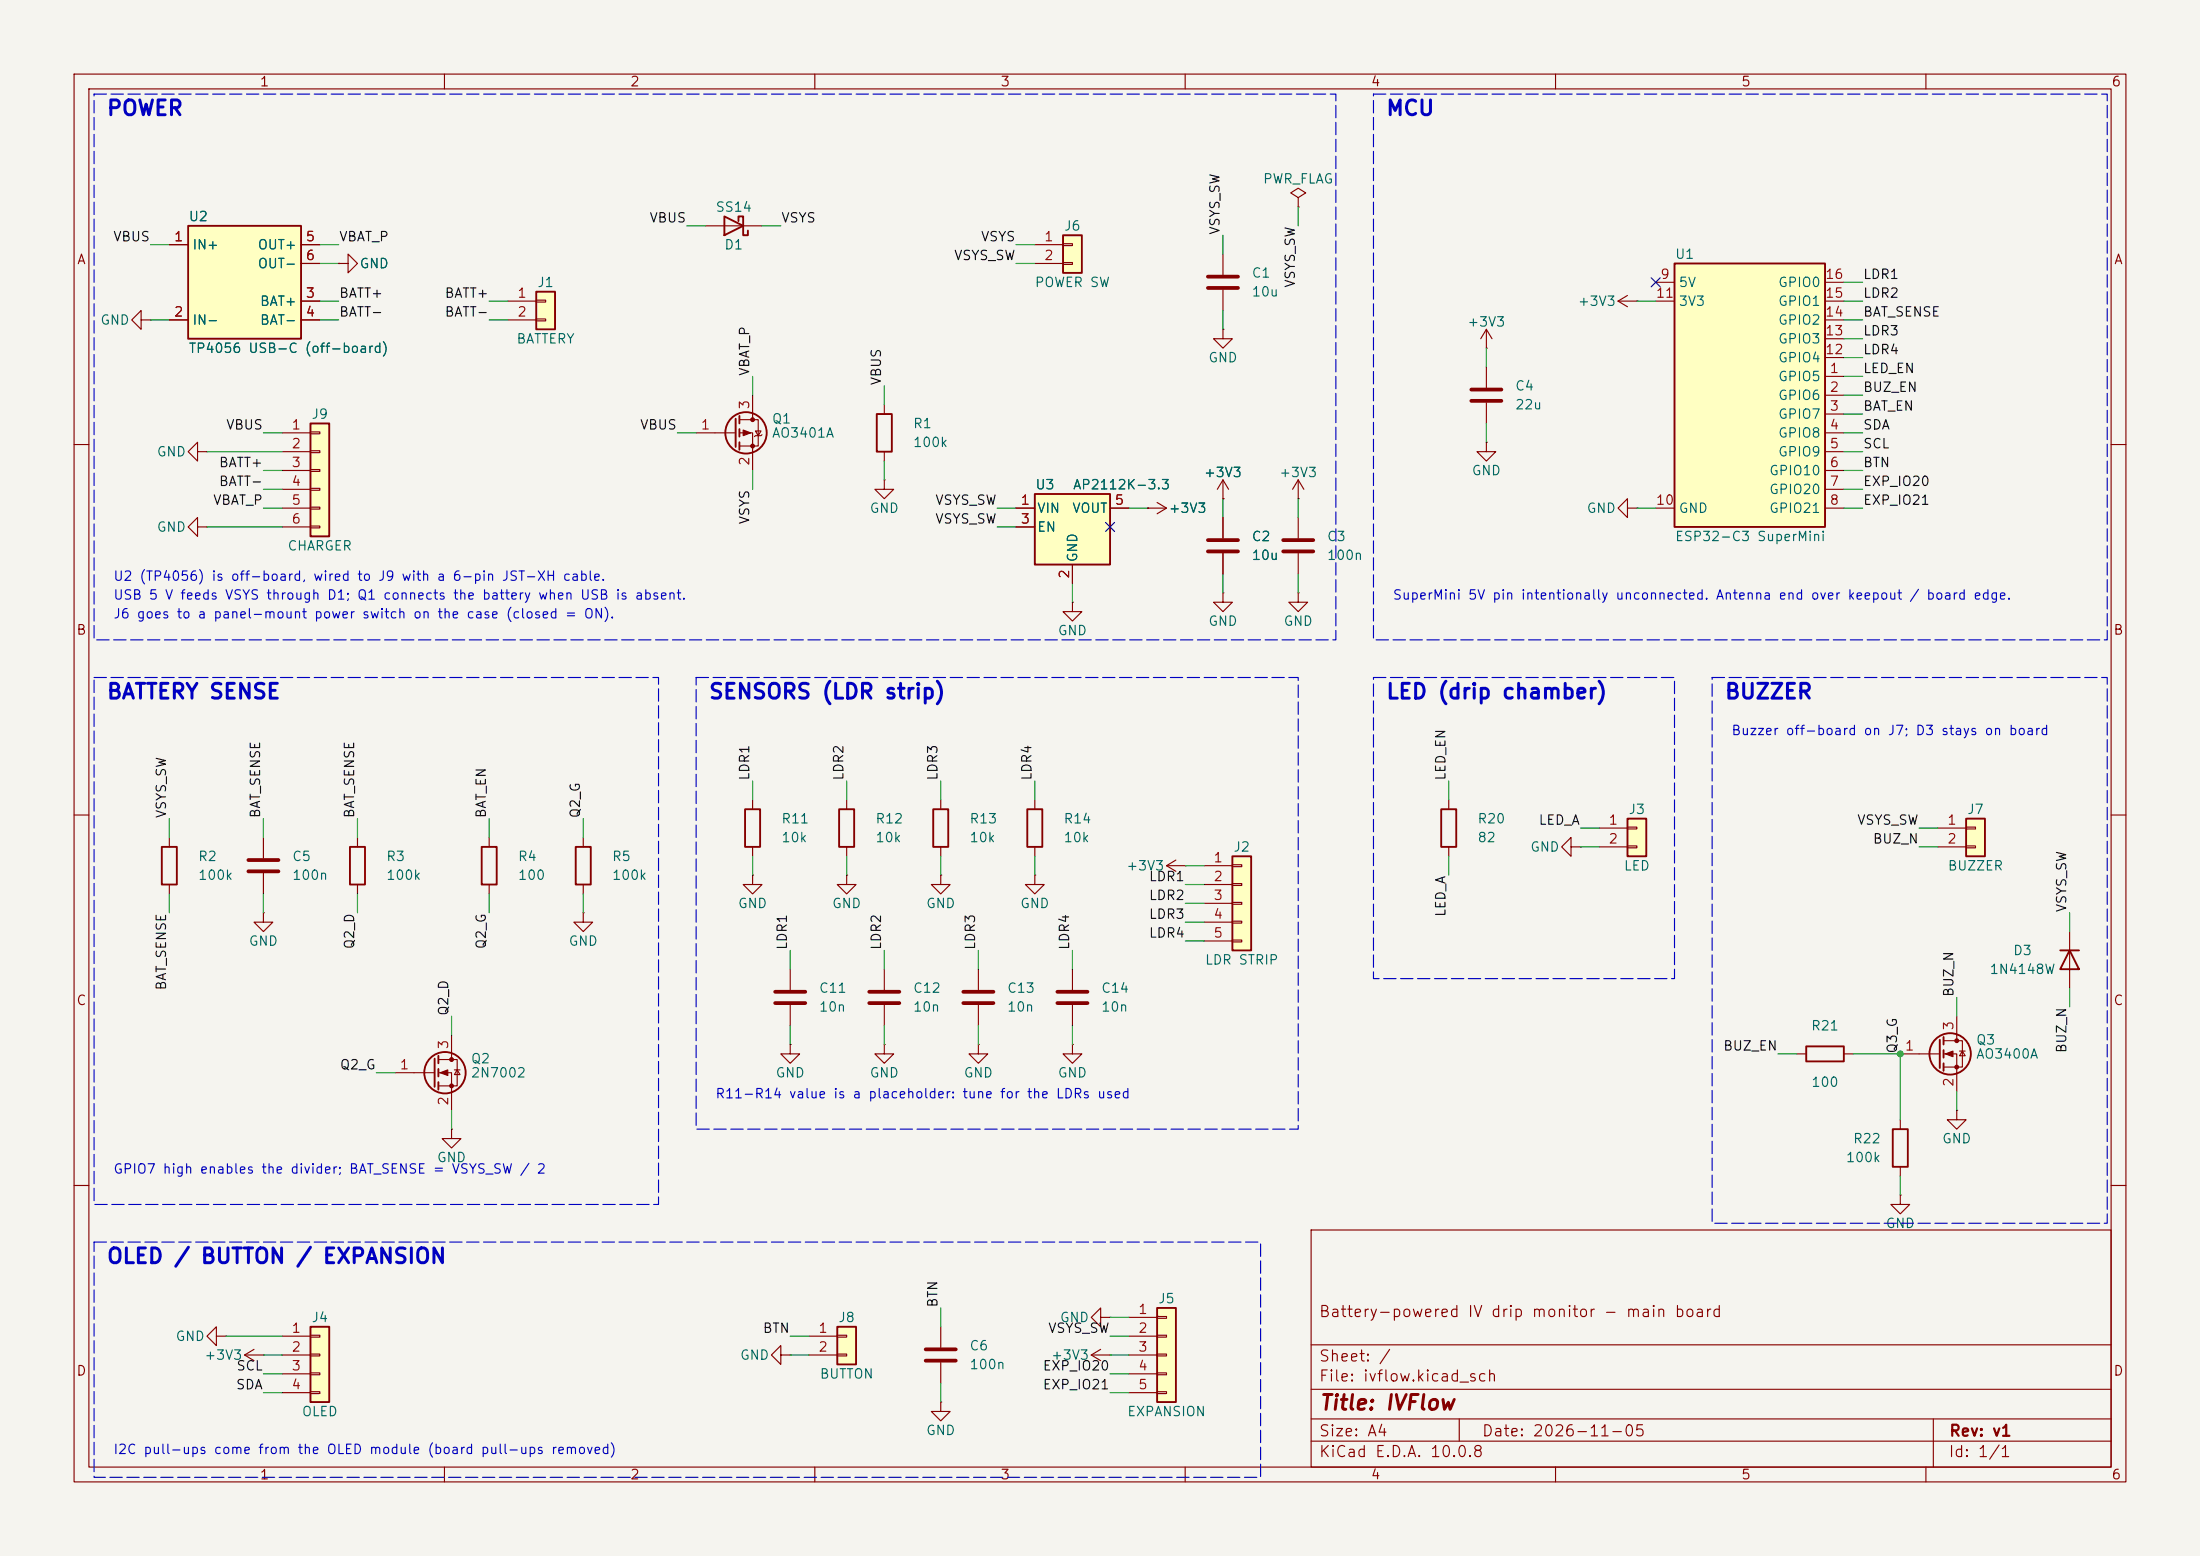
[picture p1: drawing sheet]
<svg xmlns="http://www.w3.org/2000/svg" width="297mm" height="210mm" viewBox="0 0 297 210" stroke-linecap="round" stroke-linejoin="round" font-family="sans-serif">
<path d="M0 0h297v210h-297z" fill="#f5f4ef" stroke="#f5f4ef" stroke-width=".14"/>
<g fill="none" stroke="#840000" stroke-width=".15">
<path d="M10 10h277v190h-277zM12 12h273v186h-273zM60 10v2M110 10v2M160 10v2M210 10v2M260 10v2M219.7 39.9l-1.3 .7M218.4 40.6l1.3 .8M218.4 40.6h2.6M221 40.6h.1M10 60h2"/>
<path d="M285 60h2M144.8 81.3v1.3h1.2l-1.2 1.2-1.3-1.2h1.3M144.8 81.3h.1M10 110h2M285 110h2M119.4 130.8v2.8M119.4 135.6v2.8M10 160h2M177 166h108v32h-108zM285 160h2M60 198v2M110 198v2"/>
<path d="M160 198v2M177 194.5h108M177 191.5h108M177 187.5h108M177 181.5h108M197 191.5v3M210 198v2M260 198v2M261 191.5v6.5"/>
</g>
<path d="M117.3 133.9h4.1M117.3 135.4h4.1" fill="none" stroke="#840000" stroke-width=".51"/>
<path d="M156.2 176.5h2.5v12.7h-2.5z" fill="#ffffc2"/>
<path d="M156.2 176.5h2.5v12.7h-2.5z" fill="none" stroke="#840000" stroke-width=".25"/>
<g fill="none" stroke="#840000" stroke-width=".15">
<path d="M157.5 116.8l1.2 .8M157.5 116.8h2.5M158.7 116.1l-1.2 .7M160 116.8h.1M152.4 177.8h3.8M156.2 177.7h1.3v.2h-1.3zM152.4 180.3h3.8M152.4 182.9h3.8M152.4 185.4h3.8M152.4 188h3.8M156.2 180.2h1.3v.3h-1.3zM156.2 182.8h1.3v.2h-1.3z"/>
<path d="M156.2 185.3h1.3v.2h-1.3zM156.2 187.8h1.3v.3h-1.3z"/>
</g>
<path d="M143.5 31.8h2.5v5h-2.5z" fill="#ffffc2"/>
<path d="M143.5 31.8h2.5v5h-2.5z" fill="none" stroke="#840000" stroke-width=".25"/>
<g fill="none" stroke="#840000" stroke-width=".15">
<path d="M139.7 33h3.8M139.7 35.6h3.8M143.5 32.9h1.3v.2h-1.3zM143.5 35.4h1.3v.3h-1.3zM165.1 34.3v2.8M165.1 39.1v2.8M165.1 44.5v1.2h1.3l-1.3 1.3-1.3-1.3h1.3M165.1 44.5h.1M154.9 68.6h.1M154.9 68.6h2.6M156.2 67.8l1.3 .8M157.5 68.6l-1.3 .7"/>
<path d="M165.1 67.3h.1M165.1 64.8v2.5M165.1 69.9v2.7M165.1 74.7v2.8M165.1 64.8l-.8 1.2M165.1 64.8l.8 1.2M165.1 80v1.3h1.3l-1.3 1.3-1.3-1.3h1.3M165.1 80h.1M119.4 141v1.2h1.2l-1.2 1.3-1.3-1.3h1.3M119.4 141h.1M132.1 141v1.2h1.2l-1.2 1.3-1.3-1.3h1.3M132.1 141h.1"/>
<path d="M147.3 182.9l1.3 .7M147.3 182.9h2.6M148.6 182.1l-1.3 .8M149.9 182.9h.1"/>
</g>
<path d="M163.1 37.3h4M163.1 38.9h4M163.1 72.9h4M163.1 74.4h4" fill="none" stroke="#840000" stroke-width=".51"/>
<path d="M226.1 35.6h20.3v35.5h-20.3z" fill="#ffffc2"/>
<path d="M226.1 35.6h20.3v35.5h-20.3z" fill="none" stroke="#840000" stroke-width=".25"/>
<g fill="none" stroke="#840000" stroke-width=".15">
<path d="M223.5 38.1h2.6M246.4 38.1h2.5M200.7 59.7v1.3h1.2l-1.2 1.2-1.3-1.2h1.3M200.7 59.7h.1M223.5 40.6h2.6M246.4 50.8h2.5M246.4 53.3h2.5M246.4 55.9h2.5M246.4 58.4h2.5M246.4 40.6h2.5M246.4 48.3h2.5M246.4 45.7h2.5"/>
<path d="M246.4 43.2h2.5M223.5 68.6h2.6M246.4 61h2.5M246.4 63.5h2.5M246.4 66h2.5M246.4 68.6h2.5M132.1 130.8v2.8M132.1 135.6v2.8"/>
</g>
<path d="M130 133.9h4.1M130 135.4h4.1" fill="none" stroke="#840000" stroke-width=".51"/>
<path d="M41.9 57.2h2.5v15.2h-2.5z" fill="#ffffc2"/>
<path d="M41.9 57.2h2.5v15.2h-2.5z" fill="none" stroke="#840000" stroke-width=".25"/>
<g fill="none" stroke="#840000" stroke-width=".15">
<path d="M175.3 26.7l1-.7-1-.6-1.1 .6 1.1 .7v1.2M175.3 27.9h.1M38.1 58.4h3.8M41.9 58.3h1.3v.2h-1.3zM38.1 61h3.8M38.1 63.5h3.8M38.1 66h3.8M38.1 68.6h3.8M38.1 71.1h3.8M41.9 60.8h1.3v.3h-1.3zM41.9 63.4h1.3v.2h-1.3zM41.9 65.9h1.3v.3h-1.3z"/>
<path d="M41.9 68.5h1.3v.2h-1.3zM41.9 71h1.3v.2h-1.3zM219.7 68.6v-1.3l-1.3 1.3 1.3 1.3v-1.3h1.3M221 68.6h.1"/>
</g>
<path d="M265.4 110.5h2.6v5.1h-2.6z" fill="#ffffc2"/>
<path d="M118.4 55.9h2v5.1h-2zM126 109.2h2v5.1h-2zM194.6 109.2h2v5.1h-2zM265.4 110.5h2.6v5.1h-2.6z" fill="none" stroke="#840000" stroke-width=".25"/>
<g fill="none" stroke="#840000" stroke-width=".15">
<path d="M119.4 54.6v1.3M119.4 64.8v1.2h1.2l-1.2 1.3-1.3-1.3h1.3M119.4 64.8h.1M119.4 61v1.2M175.3 67.3h.1M175.3 64.8v2.5M175.3 69.9v2.7M175.3 74.7v2.8M175.3 64.8l-.8 1.2M175.3 64.8l.7 1.2M175.3 80v1.3h1.2l-1.2 1.3-1.3-1.3h1.3M175.3 80h.1"/>
<path d="M127 108v1.2M127 114.3v1.3M195.6 108v1.2M195.6 114.3v1.3M212.1 114.3v-1.3l-1.3 1.3 1.3 1.3v-1.3h1.3M213.4 114.3h.1M261.6 111.8h3.8M261.6 114.3h3.8M265.4 111.6h1.3v.3h-1.3zM265.4 114.2h1.3v.2h-1.3zM148.6 177.8v-1.3l-1.3 1.3 1.3 1.3v-1.3h1.3M149.9 177.8h.1"/>
</g>
<path d="M173.2 72.9h4.1M173.2 74.4h4.1" fill="none" stroke="#840000" stroke-width=".51"/>
<path d="M219.7 110.5h2.5v5.1h-2.5z" fill="#ffffc2"/>
<path d="M219.7 110.5h2.5v5.1h-2.5z" fill="none" stroke="#840000" stroke-width=".25"/>
<path d="M215.9 111.8h3.8M215.9 114.3h3.8M219.7 111.6h1.3v.3h-1.3zM219.7 114.2h1.3v.2h-1.3zM127 179.1v2.8M127 183.9v2.8" fill="none" stroke="#840000" stroke-width=".15"/>
<path d="M125 182.1h4M125 183.6h4" fill="none" stroke="#840000" stroke-width=".51"/>
<path d="M139.7 66.7h10.2v9.5h-10.2z" fill="#ffffc2"/>
<path d="M139.7 66.7h10.2v9.5h-10.2zM138.7 109.2h2v5.1h-2z" fill="none" stroke="#840000" stroke-width=".25"/>
<g fill="none" stroke="#840000" stroke-width=".15">
<path d="M200.7 47h.1M200.7 44.5l-.8 1.2M200.7 44.5l.7 1.2M200.7 44.5v2.5M200.7 49.5v2.8M200.7 54.4v2.8M137.2 68.6h2.5M137.2 71.1h2.5M144.8 76.2v2.5M149.9 68.6h2.5M127 118.1v1.3h1.3l-1.3 1.3-1.3-1.3h1.3M127 118.1h.1"/>
<path d="M139.7 108v1.2M139.7 114.3v1.3M144.8 130.8v2.8M144.8 135.6v2.8M144.8 141v1.2h1.2l-1.2 1.3-1.3-1.3h1.3M144.8 141h.1"/>
</g>
<path d="M198.6 52.6h4.1M198.6 54.1h4.1M142.7 133.9h4.1M142.7 135.4h4.1" fill="none" stroke="#840000" stroke-width=".51"/>
<path d="M166.4 115.6h2.5v12.7h-2.5z" fill="#ffffc2"/>
<g fill="none" stroke="#840000" stroke-width=".25">
<path d="M166.4 115.6h2.5v12.7h-2.5zM262.4 140v1M278.1 128.3h2.6M279.4 128.3l1.3 2.5h-2.6zM243.8 141.2h5.1v2.1h-5.1zM255.5 152.4h2.1v5.1h-2.1zM261.9 140.3v3.8M262.4 141.7v1M262.4 143.5v1"/>
<circle cx="263.3" cy="142.2" r="2.79"/>
</g>
<g fill="none" stroke="#840000" stroke-width=".15">
<path d="M139.7 118.1v1.3h1.3l-1.3 1.3-1.3-1.3h1.3M139.7 118.1h.1M162.6 116.8h3.8M162.6 119.4h3.8M166.4 116.7h1.2v.3h-1.2zM166.4 119.3h1.2v.2h-1.2zM162.6 121.9h3.8M162.6 124.5h3.8M162.6 127h3.8M166.4 121.8h1.2v.2h-1.2zM166.4 124.3h1.2v.3h-1.2zM166.4 126.9h1.2v.2h-1.2z"/>
<path d="M264.2 137.2v3.3M279.4 125.7v7.7M242.6 142.2h1.2M248.9 142.2h1.3M256.5 151.1v1.3M256.5 157.5v1.3M256.5 142.2h5.4M262.4 140.5h2.5v3.5h-2.5M262.4 142.2h1.8v5.1M264.2 149.9v1.2h1.2l-1.2 1.3-1.3-1.3h1.3M264.2 149.9h.1M264.5 141.9h.8"/>
<path d="M264.9 141.9l.4 .6h-.8zM256.5 161.3v1.3h1.3l-1.3 1.2-1.2-1.2h1.2M256.5 161.3h.1M105.4 182.9v-1.3l-1.3 1.3 1.3 1.3v-1.3h1.3M106.7 182.9h.1"/>
</g>
<g fill="#840000" stroke="#840000" stroke-width=".15">
<path d="M262.6 142.2l1.1-.3v.7z"/>
<circle cx="264.2" cy="140.5" r=".25"/>
<circle cx="264.2" cy="144" r=".25"/>
</g>
<path d="M113 179.1h2.6v5.1h-2.6z" fill="#ffffc2"/>
<path d="M65 114.3h2.1v5.1h-2.1zM77.7 114.3h2.1v5.1h-2.1zM100.6 109.2h2v5.1h-2zM113.3 109.2h2v5.1h-2zM113 179.1h2.6v5.1h-2.6z" fill="none" stroke="#840000" stroke-width=".25"/>
<g fill="none" stroke="#840000" stroke-width=".15">
<path d="M66 113v1.3M66 119.4v1.3M78.7 113v1.3M78.7 119.4v1.3M101.6 118.1v1.3h1.3l-1.3 1.3-1.3-1.3h1.3M101.6 118.1h.1M101.6 108v1.2M101.6 114.3v1.3M114.3 118.1v1.3h1.3l-1.3 1.3-1.3-1.3h1.3M114.3 118.1h.1M114.3 108v1.2M114.3 114.3v1.3"/>
<path d="M78.7 123.2v1.3h1.3l-1.3 1.2-1.2-1.2h1.2M78.7 123.2h.1M106.7 130.8v2.8M106.7 135.6v2.8M106.7 141v1.2h1.2l-1.2 1.3-1.3-1.3h1.3M106.7 141h.1M33 182.9h2.6M33 182.9l1.3 .7M34.3 182.1l-1.3 .8M35.6 182.9h.1M109.2 180.3h3.8M109.2 182.9h3.8"/>
<path d="M113 180.2h1.3v.3h-1.3zM113 182.8h1.3v.2h-1.3zM127 189.2v1.3h1.3l-1.3 1.3-1.3-1.3h1.3M127 189.2h.1"/>
</g>
<path d="M104.6 133.9h4.1M104.6 135.4h4.1" fill="none" stroke="#840000" stroke-width=".51"/>
<path d="M72.4 39.4h2.5v5.1h-2.5z" fill="#ffffc2"/>
<g fill="none" stroke="#840000" stroke-width=".25">
<path d="M72.4 39.4h2.5v5.1h-2.5zM47.2 114.3h2.1v5.1h-2.1zM58.7 142.9v3.8M59.2 142.5v1M59.2 144.3v1M59.2 146.1v1"/>
<circle cx="60.1" cy="144.8" r="2.79"/>
</g>
<g fill="none" stroke="#840000" stroke-width=".15">
<path d="M68.6 40.6h3.8M68.6 43.2h3.8M72.4 40.5h1.3v.3h-1.3zM72.4 43.1h1.3v.2h-1.3zM35.6 113v2.8M35.6 117.9v2.8M48.3 113v1.3M48.3 119.4v1.3M61 139.7v3.3M53.3 144.8h5.4M59.2 143h2.5v3.6h-2.5M59.2 144.8h1.8v5.1"/>
<path d="M61 152.4v1.3h1.2l-1.2 1.2-1.3-1.2h1.3M61 152.4h.1M61.3 144.4h.8M61.7 144.4l.4 .6h-.8zM29.2 180.3v-1.2l-1.3 1.2 1.3 1.3v-1.3h1.3M30.5 180.3h.1"/>
</g>
<g fill="#840000" stroke="#840000" stroke-width=".15">
<path d="M59.4 144.8l1.1-.4v.8z"/>
<circle cx="61" cy="143" r=".25"/>
<circle cx="61" cy="146.6" r=".25"/>
</g>
<path d="M33.5 116.1h4.1M33.5 117.6h4.1" fill="none" stroke="#840000" stroke-width=".51"/>
<path d="M41.9 179.1h2.5v10.1h-2.5z" fill="#ffffc2"/>
<g fill="none" stroke="#840000" stroke-width=".25">
<path d="M99.3 56.5v3.8M99.8 56.1v1.1M99.8 57.9v1M99.8 59.7v1M21.8 114.3h2.1v5.1h-2.1zM41.9 179.1h2.5v10.1h-2.5z"/>
<circle cx="100.7" cy="58.4" r="2.79"/>
</g>
<g fill="none" stroke="#840000" stroke-width=".15">
<path d="M19 43.2v-1.3l-1.2 1.3 1.2 1.3v-1.3h1.3M20.3 43.2h.1M94 58.4h5.3M99.8 56.6h2.6v3.6h-2.6M99.8 58.4h1.8v5.1M101.6 53.3v3.3M102 58.2h.7l-.3 .6zM102.9 58.7l-.2 .1h-.7l-.1 .1M26.7 71.1v-1.2l-1.3 1.2 1.3 1.3v-1.3h1.2M26.7 61v-1.3l-1.3 1.3 1.3 1.2v-1.2h1.2M27.9 71.1h.1M27.9 61h.1"/>
<path d="M22.9 113v1.3M22.9 119.4v1.3M35.6 123.2v1.3h1.2l-1.2 1.2-1.3-1.2h1.3M35.6 123.2h.1M38.1 180.3h3.8M38.1 182.9h3.8M38.1 185.4h3.8M38.1 188h3.8M41.9 180.2h1.3v.3h-1.3zM41.9 182.8h1.3v.2h-1.3zM41.9 185.3h1.3v.2h-1.3zM41.9 187.8h1.3v.3h-1.3z"/>
</g>
<g fill="#840000" stroke="#840000" stroke-width=".15">
<path d="M100.3 58l1 .4-1 .4z"/>
<circle cx="101.6" cy="56.6" r=".25"/>
<circle cx="101.6" cy="60.2" r=".25"/>
</g>
<path d="M25.4 30.5h15.2v15.2h-15.2z" fill="#ffffc2"/>
<path d="M25.4 30.5h15.2v15.2h-15.2zM97.8 29.2l2.5 1.3-2.5 1.3zM99.7 29.8v-.6h.6v2.6h.7v-.7" fill="none" stroke="#840000" stroke-width=".25"/>
<g fill="none" stroke="#840000" stroke-width=".15">
<path d="M22.9 33h2.5M40.6 33h2.6M40.6 35.6h2.6M45.7 35.6h1.3v-1.3l1.3 1.3-1.3 1.2v-1.2M45.7 35.6h.1M95.2 30.5h7.7M22.9 43.2h2.5M40.6 43.2h2.6M40.6 40.6h2.6M137.2 68.6h2.5M137.2 71.1h2.5M144.8 76.2v2.5"/>
<path d="M149.9 68.6h2.5M154.9 68.6h.1M165.1 67.3h.1M165.1 69.9v2.7M165.1 74.7v2.8"/>
</g>
<g fill="none" stroke="#009600" stroke-width=".15">
<path d="M20.3 33h2.6M43.2 33h2.5M43.2 35.6h2.5M92.7 30.5h2.5M102.9 30.5h2.5M137.2 33h2.5M137.2 35.6h2.5M165.1 31.8v2.5M175.3 27.9v2.6M248.9 38.1h2.6M20.3 43.2h2.6M35.6 58.4h2.5"/>
<path d="M43.2 40.6h2.5M43.2 43.2h2.5M66 40.6h2.6M66 43.2h2.6M91.4 58.4h2.6M101.6 50.8v2.5M119.4 52.1v2.5M165.1 41.9v2.6M200.7 47v2.5M200.7 57.2v2.5M221 40.6h2.5M248.9 40.6h2.6"/>
<path d="M248.9 43.2h2.6M248.9 45.7h2.6M248.9 48.3h2.6M248.9 58.4h2.6M248.9 50.8h2.6M248.9 53.3h2.6M248.9 55.9h2.6M27.9 71.1h10.2M27.9 61h10.2M35.6 68.6h2.5M35.6 63.5h2.5M35.6 66h2.5"/>
<path d="M101.6 63.5v2.5M119.4 62.2v2.6M134.6 68.6h2.6M134.6 71.1h2.6M144.8 78.7v2.6M152.4 68.6h2.5M165.1 67.3v2.6M165.1 77.5v2.5M175.3 67.3v2.6M175.3 77.5v2.5M221 68.6h2.5M248.9 68.6h2.6"/>
<path d="M248.9 63.5h2.6M248.9 66h2.6M248.9 61h2.6M22.9 110.5v2.5M35.6 110.5v2.5M48.3 110.5v2.5M66 110.5v2.5M78.7 110.5v2.5M101.6 105.4v2.6M101.6 115.6v2.5M114.3 105.4v2.6M114.3 115.6v2.5"/>
<path d="M127 105.4v2.6M127 115.6v2.5M139.7 105.4v2.6M139.7 115.6v2.5M160 116.8h2.6M160 119.4h2.6M195.6 105.4v2.6M195.6 115.6v2.5M213.4 111.8h2.5M213.4 114.3h2.5M259.1 111.8h2.5M259.1 114.3h2.5"/>
<path d="M22.9 120.7v2.5M35.6 120.7v2.5M48.3 120.7v2.5M61 137.2v2.5M66 120.7v2.5M78.7 120.7v2.5M106.7 128.3v2.5M106.7 138.4v2.6M119.4 128.3v2.5M119.4 138.4v2.6M132.1 128.3v2.5M132.1 138.4v2.6"/>
<path d="M144.8 128.3v2.5M144.8 138.4v2.6M160 121.9h2.6M160 127h2.6M160 124.5h2.6M264.2 134.6v2.6M279.4 123.2v2.5M279.4 133.4v2.5M50.8 144.8h2.5M61 149.9v2.5M240 142.2h2.6M250.2 142.2h6.3v8.9"/>
<path d="M256.5 158.8v2.5M264.2 147.3v2.6M127 176.5v2.6M149.9 177.8h2.5M30.5 180.3h7.6M35.6 182.9h2.5M35.6 185.4h2.5M35.6 188h2.5M106.7 182.9h2.5M106.7 180.3h2.5M127 186.7v2.5M149.9 182.9h2.5"/>
<path d="M149.9 185.4h2.5M149.9 188h2.5M149.9 180.3h2.5"/>
</g>
<path d="M222.9 37.5l1.2 1.2M224.1 37.5l-1.2 1.2M149.3 70.5l1.2 1.2M150.5 70.5l-1.2 1.2" fill="none" stroke="#000084" stroke-width=".15"/>
<path d="M12.7 12.7h167.6v73.7h-167.6zM185.4 12.7h99.1v73.7h-99.1zM12.7 91.4h76.2v71.2h-76.2zM94 91.4h81.3v61h-81.3zM185.4 91.4h40.7v40.7h-40.7zM231.1 91.4h53.4v73.7h-53.4zM12.7 167.6h157.5v31.8h-157.5z" fill="none" stroke="#0000c2" stroke-width=".15" stroke-dasharray="1.7 .6"/>
<circle cx="256.5" cy="142.2" r=".46" fill="#009600"/>
<g font-size="2" fill="#0000c2">
<text x="14.3" y="16.1">POWER</text>
<text x="187" y="16.1">MCU</text>
<text x="14.3" y="94.8">BATTERY SENSE</text>
<text x="95.6" y="94.8">SENSORS (LDR strip)</text>
<text x="187" y="94.8">LED (drip chamber)</text>
<text x="232.7" y="94.8">BUZZER</text>
<text x="14.3" y="171">OLED / BUTTON / EXPANSION</text>
</g>
<text font-size="2" fill="#840000" x="178" y="190.8">Title: IVFlow</text>
<g font-size="1.5" fill="#840000">
<text x="178" y="178.1">Battery-powered IV drip monitor - main board</text>
<text x="178" y="184.1">Sheet: /</text>
<text x="178" y="186.8">File: ivflow.kicad_sch</text>
<text x="178" y="197">KiCad E.D.A. 10.0.8</text>
<text x="178" y="194.2">Size: A4</text>
<text x="200" y="194.2">Date: 2026-11-05</text>
<text x="263" y="197">Id: 1/1</text>
<text x="263" y="194.2">Rev: v1</text>
</g>
<g font-size="1.3" fill="#840000">
<text x="35" y="12">1</text>
<text x="85" y="12">2</text>
<text x="135" y="12">3</text>
<text x="185" y="12">4</text>
<text x="235" y="12">5</text>
<text x="285" y="12">6</text>
<text x="10.3" y="36">A</text>
<text x="285.3" y="36">A</text>
<text x="10.2" y="86">B</text>
<text x="285.2" y="86">B</text>
<text x="10.2" y="136">C</text>
<text x="285.2" y="136">C</text>
<text x="10.2" y="186">D</text>
<text x="285.2" y="186">D</text>
<text x="35" y="200">1</text>
<text x="85" y="200">2</text>
<text x="135" y="200">3</text>
<text x="185" y="200">4</text>
<text x="235" y="200">5</text>
<text x="285" y="200">6</text>
</g>
<g font-size="1.3" fill="#006464">
<text x="96.5" y="28.9">SS14</text>
<text x="170.4" y="25.1">PWR_FLAG</text>
<text x="25.4" y="30.2">U2</text>
<text x="25.9" y="34">IN+</text>
<text x="34.7" y="34">OUT+</text>
<text x="97.7" y="34">D1</text>
<text x="143.6" y="31.4">J6</text>
<text x="226" y="35.3">U1</text>
<text x="34.7" y="36.5">OUT-</text>
<text x="35" y="41.6">BAT+</text>
<text x="48.5" y="36.5">GND</text>
<text x="72.4" y="39.1">J1</text>
<text x="139.6" y="39.1">POWER SW</text>
<text x="168.9" y="37.8">C1</text>
<text x="168.9" y="40.3">10u</text>
<text x="212.9" y="41.6">+3V3</text>
<text x="226.5" y="39.1">5V</text>
<text x="226.5" y="41.6">3V3</text>
<text x="240" y="41.6">GPIO1</text>
<text x="240" y="39.1">GPIO0</text>
<text x="13.5" y="44.1">GND</text>
<text x="25.4" y="48">TP4056 USB-C (off-board)</text>
<text x="25.9" y="44.1">IN-</text>
<text x="35" y="44.1">BAT-</text>
<text x="69.6" y="46.7">BATTERY</text>
<text x="198" y="44.4">+3V3</text>
<text x="240" y="46.7">GPIO3</text>
<text x="240" y="44.1">GPIO2</text>
<text x="163" y="49.2">GND</text>
<text x="204.5" y="53">C4</text>
<text x="240" y="51.8">GPIO5</text>
<text x="240" y="49.2">GPIO4</text>
<text x="42" y="56.8">J9</text>
<text x="104.1" y="57.5">Q1</text>
<text x="104.1" y="59.4">AO3401A</text>
<text x="123.2" y="58.1">R1</text>
<text x="204.5" y="55.6">22u</text>
<text x="240" y="54.3">GPIO6</text>
<text x="240" y="56.8">GPIO7</text>
<text x="240" y="59.4">GPIO8</text>
<text x="21.1" y="61.9">GND</text>
<text x="123.2" y="60.7">100k</text>
<text x="162.4" y="64.7">+3V3</text>
<text x="172.6" y="64.7">+3V3</text>
<text x="198.6" y="64.5">GND</text>
<text x="238.8" y="64.5">GPIO10</text>
<text x="240" y="61.9">GPIO9</text>
<text x="117.3" y="69.5">GND</text>
<text x="139.7" y="66.4">U3</text>
<text x="139.9" y="69.5">VIN</text>
<text x="144.7" y="69.5">VOUT</text>
<text x="144.8" y="66.4">AP2112K-3.3</text>
<text x="157.7" y="69.5">+3V3</text>
<text x="214.1" y="69.5">GND</text>
<text x="226.5" y="69.5">GND</text>
<text x="238.8" y="67">GPIO20</text>
<text x="238.8" y="69.5">GPIO21</text>
<text x="21.1" y="72.1">GND</text>
<text x="38.7" y="74.6">CHARGER</text>
<text x="139.9" y="72.1">EN</text>
<text x="145.7" y="76" transform="rotate(-90 145.7 76)">GND</text>
<text x="168.9" y="73.4">C2</text>
<text x="168.9" y="75.9">10u</text>
<text x="179.1" y="73.4">C3</text>
<text x="179.1" y="75.9">100n</text>
<text x="226" y="73.4">ESP32-C3 SuperMini</text>
<text x="142.7" y="86.1">GND</text>
<text x="163" y="84.8">GND</text>
<text x="173.2" y="84.8">GND</text>
<text x="105.4" y="111.5">R11</text>
<text x="105.4" y="114">10k</text>
<text x="118.1" y="111.5">R12</text>
<text x="118.1" y="114">10k</text>
<text x="130.8" y="111.5">R13</text>
<text x="130.8" y="114">10k</text>
<text x="143.5" y="111.5">R14</text>
<text x="143.5" y="114">10k</text>
<text x="199.4" y="111.5">R20</text>
<text x="199.4" y="114">82</text>
<text x="219.8" y="110.2">J3</text>
<text x="265.5" y="110.2">J7</text>
<text x="26.7" y="116.5">R2</text>
<text x="26.7" y="119.1">100k</text>
<text x="39.4" y="116.5">C5</text>
<text x="39.4" y="119.1">100n</text>
<text x="52.1" y="116.5">R3</text>
<text x="52.1" y="119.1">100k</text>
<text x="69.8" y="116.5">R4</text>
<text x="69.8" y="119.1">100</text>
<text x="82.5" y="116.5">R5</text>
<text x="82.5" y="119.1">100k</text>
<text x="152" y="117.8">+3V3</text>
<text x="166.4" y="115.3">J2</text>
<text x="206.5" y="115.3">GND</text>
<text x="219.1" y="117.8">LED</text>
<text x="262.9" y="117.8">BUZZER</text>
<text x="99.5" y="122.9">GND</text>
<text x="112.2" y="122.9">GND</text>
<text x="124.9" y="122.9">GND</text>
<text x="137.6" y="122.9">GND</text>
<text x="33.5" y="128">GND</text>
<text x="76.7" y="128">GND</text>
<text x="162.6" y="130.5">LDR STRIP</text>
<text x="268.5" y="131.8">1N4148W</text>
<text x="271.7" y="129.2">D3</text>
<text x="110.5" y="134.3">C11</text>
<text x="110.5" y="136.9">10n</text>
<text x="123.2" y="134.3">C12</text>
<text x="123.2" y="136.9">10n</text>
<text x="135.9" y="134.3">C13</text>
<text x="135.9" y="136.9">10n</text>
<text x="148.6" y="134.3">C14</text>
<text x="148.6" y="136.9">10n</text>
<text x="63.5" y="143.8">Q2</text>
<text x="244.4" y="139.4">R21</text>
<text x="266.7" y="141.3">Q3</text>
<text x="266.7" y="143.2">AO3400A</text>
<text x="63.5" y="145.7">2N7002</text>
<text x="104.6" y="145.7">GND</text>
<text x="117.3" y="145.7">GND</text>
<text x="130" y="145.7">GND</text>
<text x="142.7" y="145.7">GND</text>
<text x="244.4" y="147">100</text>
<text x="250.1" y="154.6">R22</text>
<text x="262.1" y="154.6">GND</text>
<text x="58.9" y="157.2">GND</text>
<text x="249.1" y="157.2">100k</text>
<text x="254.5" y="166.1">GND</text>
<text x="42" y="178.8">J4</text>
<text x="113.1" y="178.8">J8</text>
<text x="143" y="178.8">GND</text>
<text x="156.3" y="176.2">J5</text>
<text x="23.6" y="181.3">GND</text>
<text x="27.5" y="183.8">+3V3</text>
<text x="99.8" y="183.8">GND</text>
<text x="130.8" y="182.6">C6</text>
<text x="130.8" y="185.1">100n</text>
<text x="141.8" y="183.8">+3V3</text>
<text x="40.7" y="191.5">OLED</text>
<text x="110.6" y="186.4">BUTTON</text>
<text x="152.1" y="191.5">EXPANSION</text>
<text x="124.9" y="194">GND</text>
</g>
<g font-size="1.3" fill="#0f0f0f">
<text x="15.2" y="32.9">VBUS</text>
<text x="45.7" y="32.9">VBAT_P</text>
<text x="87.6" y="30.4">VBUS</text>
<text x="105.4" y="30.4">VSYS</text>
<text x="128.7" y="35.4">VSYS_SW</text>
<text x="132.3" y="32.9">VSYS</text>
<text x="165" y="31.8" transform="rotate(-90 165 31.8)">VSYS_SW</text>
<text x="45.7" y="40.5">BATT+</text>
<text x="59.9" y="40.5">BATT+</text>
<text x="175.1" y="38.9" transform="rotate(-90 175.1 38.9)">VSYS_SW</text>
<text x="251.4" y="38">LDR1</text>
<text x="251.4" y="40.5">LDR2</text>
<text x="45.7" y="43.1">BATT-</text>
<text x="59.9" y="43.1">BATT-</text>
<text x="251.4" y="43.1">BAT_SENSE</text>
<text x="251.4" y="45.6">LDR3</text>
<text x="101.5" y="50.8" transform="rotate(-90 101.5 50.8)">VBAT_P</text>
<text x="119.3" y="52.1" transform="rotate(-90 119.3 52.1)">VBUS</text>
<text x="251.4" y="53.2">BUZ_EN</text>
<text x="251.4" y="48.1">LDR4</text>
<text x="251.4" y="50.7">LED_EN</text>
<text x="30.4" y="58.3">VBUS</text>
<text x="86.3" y="58.3">VBUS</text>
<text x="251.4" y="55.8">BAT_EN</text>
<text x="251.4" y="58.3">SDA</text>
<text x="29.5" y="65.9">BATT-</text>
<text x="29.5" y="63.4">BATT+</text>
<text x="251.4" y="60.8">SCL</text>
<text x="251.4" y="63.4">BTN</text>
<text x="251.4" y="65.9">EXP_IO20</text>
<text x="28.7" y="68.5">VBAT_P</text>
<text x="101.5" y="70.9" transform="rotate(-90 101.5 70.9)">VSYS</text>
<text x="126.2" y="68.5">VSYS_SW</text>
<text x="126.2" y="71">VSYS_SW</text>
<text x="251.4" y="68.5">EXP_IO21</text>
<text x="101.5" y="105.4" transform="rotate(-90 101.5 105.4)">LDR1</text>
<text x="114.2" y="105.4" transform="rotate(-90 114.2 105.4)">LDR2</text>
<text x="126.9" y="105.4" transform="rotate(-90 126.9 105.4)">LDR3</text>
<text x="139.6" y="105.4" transform="rotate(-90 139.6 105.4)">LDR4</text>
<text x="195.5" y="105.4" transform="rotate(-90 195.5 105.4)">LED_EN</text>
<text x="22.7" y="110.5" transform="rotate(-90 22.7 110.5)">VSYS_SW</text>
<text x="35.4" y="110.5" transform="rotate(-90 35.4 110.5)">BAT_SENSE</text>
<text x="48.1" y="110.5" transform="rotate(-90 48.1 110.5)">BAT_SENSE</text>
<text x="65.9" y="110.5" transform="rotate(-90 65.9 110.5)">BAT_EN</text>
<text x="78.6" y="110.5" transform="rotate(-90 78.6 110.5)">Q2_G</text>
<text x="207.6" y="111.6">LED_A</text>
<text x="250.6" y="111.6">VSYS_SW</text>
<text x="155" y="119.3">LDR1</text>
<text x="252.7" y="114.2">BUZ_N</text>
<text x="155" y="124.3">LDR3</text>
<text x="155" y="121.8">LDR2</text>
<text x="195.5" y="123.8" transform="rotate(-90 195.5 123.8)">LED_A</text>
<text x="279.3" y="123.2" transform="rotate(-90 279.3 123.2)">VSYS_SW</text>
<text x="48.1" y="128.2" transform="rotate(-90 48.1 128.2)">Q2_D</text>
<text x="65.9" y="128.2" transform="rotate(-90 65.9 128.2)">Q2_G</text>
<text x="106.6" y="128.3" transform="rotate(-90 106.6 128.3)">LDR1</text>
<text x="119.3" y="128.3" transform="rotate(-90 119.3 128.3)">LDR2</text>
<text x="132" y="128.3" transform="rotate(-90 132 128.3)">LDR3</text>
<text x="144.7" y="128.3" transform="rotate(-90 144.7 128.3)">LDR4</text>
<text x="155" y="126.9">LDR4</text>
<text x="22.7" y="133.8" transform="rotate(-90 22.7 133.8)">BAT_SENSE</text>
<text x="60.8" y="137.2" transform="rotate(-90 60.8 137.2)">Q2_D</text>
<text x="264" y="134.6" transform="rotate(-90 264 134.6)">BUZ_N</text>
<text x="232.5" y="142.1">BUZ_EN</text>
<text x="256.4" y="142.3" transform="rotate(-90 256.4 142.3)">Q3_G</text>
<text x="279.3" y="142.2" transform="rotate(-90 279.3 142.2)">BUZ_N</text>
<text x="45.8" y="144.7">Q2_G</text>
<text x="126.9" y="176.6" transform="rotate(-90 126.9 176.6)">BTN</text>
<text x="31.8" y="185.3">SCL</text>
<text x="102.9" y="180.2">BTN</text>
<text x="140.7" y="185.3">EXP_IO20</text>
<text x="141.4" y="180.2">VSYS_SW</text>
<text x="31.8" y="187.8">SDA</text>
<text x="140.7" y="187.8">EXP_IO21</text>
</g>
<g font-size="1.3" fill="#a90000">
<text x="23.4" y="32.9">1</text>
<text x="41.2" y="32.9">5</text>
<text x="41.2" y="35.4">6</text>
<text x="140.9" y="32.9">1</text>
<text x="140.9" y="35.4">2</text>
<text x="41.2" y="40.5">3</text>
<text x="69.8" y="40.5">1</text>
<text x="223.5" y="40.5">11</text>
<text x="224.1" y="38">9</text>
<text x="246.3" y="40.5">15</text>
<text x="246.3" y="38">16</text>
<text x="23.4" y="43">2</text>
<text x="41.2" y="43">4</text>
<text x="69.8" y="43">2</text>
<text x="246.3" y="45.6">13</text>
<text x="246.3" y="43">14</text>
<text x="246.3" y="48.1">12</text>
<text x="246.9" y="50.7">1</text>
<text x="246.9" y="53.2">2</text>
<text x="39.3" y="58.3">1</text>
<text x="94.5" y="58.3">1</text>
<text x="101.5" y="55.3" transform="rotate(-90 101.5 55.3)">3</text>
<text x="246.9" y="55.7">3</text>
<text x="246.9" y="58.3">4</text>
<text x="39.3" y="60.8">2</text>
<text x="39.3" y="63.4">3</text>
<text x="39.3" y="65.9">4</text>
<text x="101.5" y="63" transform="rotate(-90 101.5 63)">2</text>
<text x="246.9" y="60.8">5</text>
<text x="246.9" y="63.4">6</text>
<text x="246.9" y="65.9">7</text>
<text x="39.3" y="68.4">5</text>
<text x="39.3" y="71">6</text>
<text x="137.7" y="68.4">1</text>
<text x="137.7" y="71">3</text>
<text x="150.4" y="68.4">5</text>
<text x="223.5" y="68.4">10</text>
<text x="246.9" y="68.4">8</text>
<text x="144.6" y="78.2" transform="rotate(-90 144.6 78.2)">2</text>
<text x="217.1" y="111.6">1</text>
<text x="262.8" y="111.6">1</text>
<text x="163.7" y="116.7">1</text>
<text x="163.7" y="119.2">2</text>
<text x="217.1" y="114.2">2</text>
<text x="262.8" y="114.2">2</text>
<text x="163.7" y="121.8">3</text>
<text x="163.7" y="124.3">4</text>
<text x="163.7" y="126.9">5</text>
<text x="60.8" y="141.7" transform="rotate(-90 60.8 141.7)">3</text>
<text x="257.1" y="142.1">1</text>
<text x="264" y="139.2" transform="rotate(-90 264 139.2)">3</text>
<text x="53.9" y="144.6">1</text>
<text x="60.8" y="149.3" transform="rotate(-90 60.8 149.3)">2</text>
<text x="264" y="146.8" transform="rotate(-90 264 146.8)">2</text>
<text x="153.6" y="177.7">1</text>
<text x="39.3" y="180.2">1</text>
<text x="39.3" y="182.7">2</text>
<text x="39.3" y="185.3">3</text>
<text x="110.4" y="180.2">1</text>
<text x="110.4" y="182.7">2</text>
<text x="153.6" y="180.2">2</text>
<text x="153.6" y="182.7">3</text>
<text x="153.6" y="185.3">4</text>
<text x="39.3" y="187.8">4</text>
<text x="153.6" y="187.8">5</text>
</g>
<g font-size="1.3" fill="#0000c2">
<text x="15.2" y="78.7">U2 (TP4056) is off-board, wired to J9 with a 6-pin JST-XH cable.</text>
<text x="15.2" y="83.8">J6 goes to a panel-mount power switch on the case (closed = ON).</text>
<text x="15.2" y="81.3">USB 5 V feeds VSYS through D1; Q1 connects the battery when USB is absent.</text>
<text x="187.9" y="81.3">SuperMini 5V pin intentionally unconnected. Antenna end over keepout / board edge.</text>
<text x="233.7" y="99.5">Buzzer off-board on J7; D3 stays on board</text>
<text x="96.5" y="148.6">R11-R14 value is a placeholder: tune for the LDRs used</text>
<text x="15.2" y="158.7">GPIO7 high enables the divider; BAT_SENSE = VSYS_SW / 2</text>
<text x="15.2" y="196.6">I2C pull-ups come from the OLED module (board pull-ups removed)</text>
</g>
</svg>
